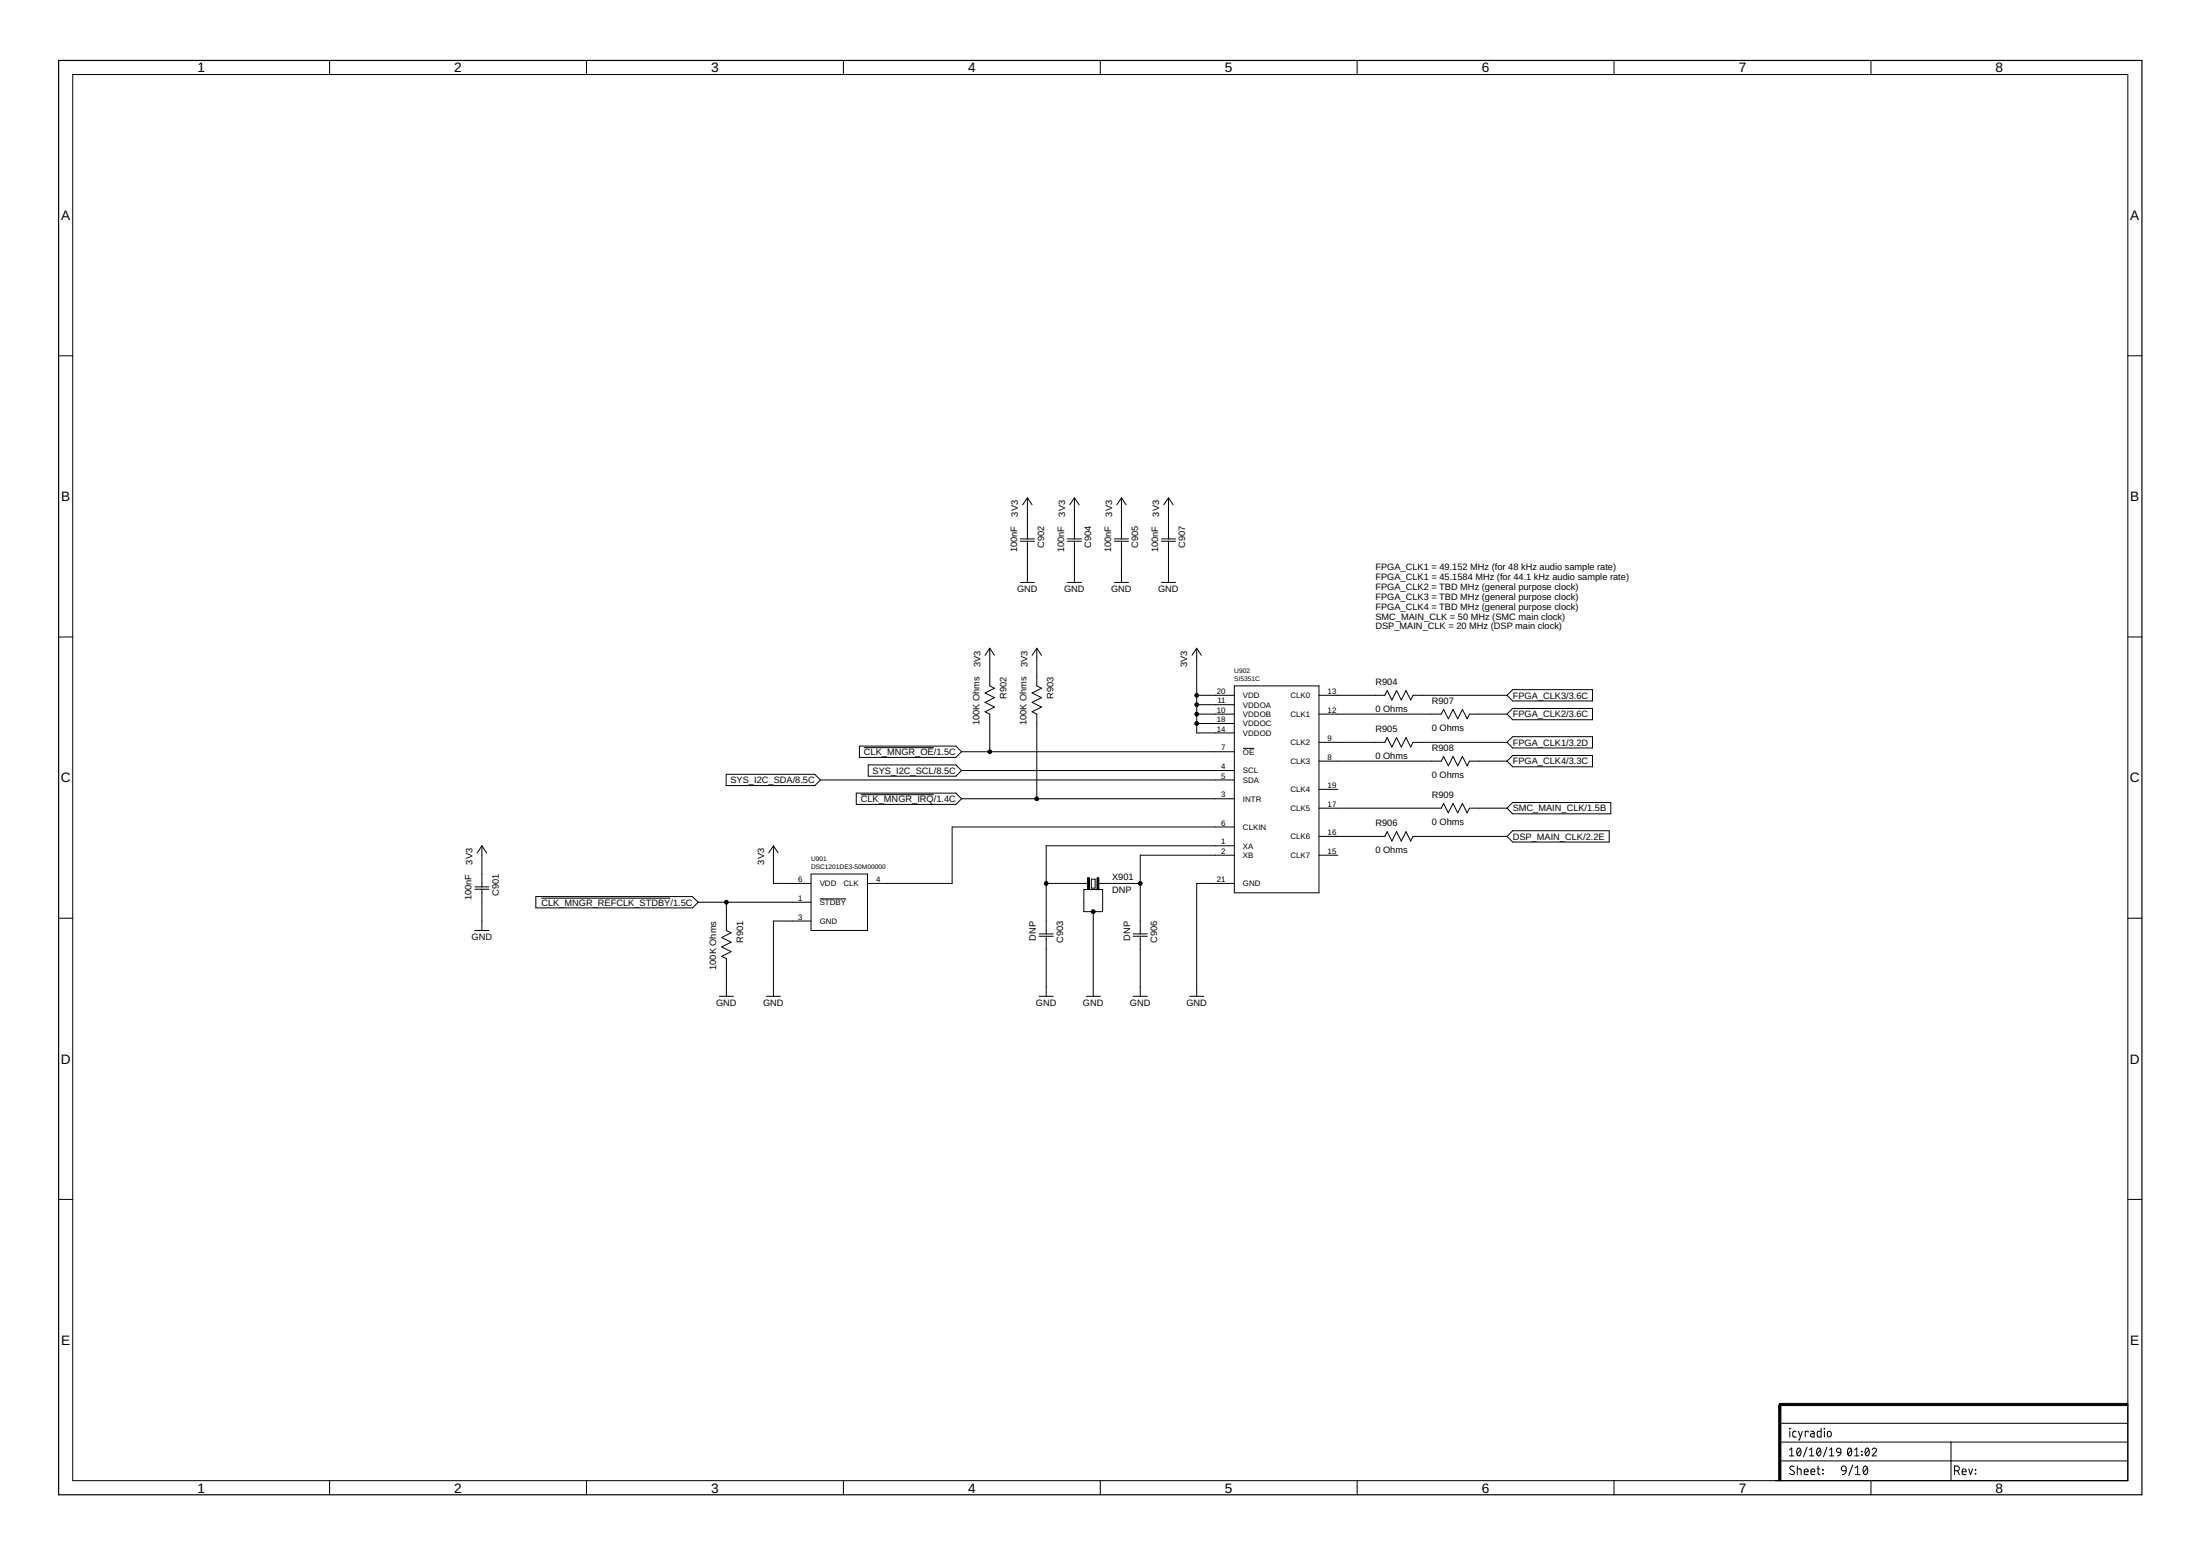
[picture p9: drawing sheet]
<svg xmlns="http://www.w3.org/2000/svg" width="594mm" height="420mm" viewBox="0 0 594 420" stroke-linecap="round" stroke-linejoin="round" font-family="sans-serif">
<g fill="none" stroke="#000" stroke-width=".27">
<path d="M89 16.3v3.8M158.4 16.3v3.8M227.8 16.3v3.8M297.1 16.3v3.8M366.5 16.3v3.8M435.8 16.3v3.8M505.2 16.3v3.8M19.6 20.1h555v379.7h-555zM15.8 96.1h3.8M574.6 96.1h3.8M277.4 134.4v11.1M277.4 134.4l1.3 1.9"/>
<path d="M277.4 134.4l-1.2 1.9M290.1 134.4v11.1M290.1 134.4l1.3 1.9M290.1 134.4l-1.2 1.9M302.8 134.4v11.1M302.8 134.4l1.3 1.9M302.8 134.4l-1.2 1.9M315.5 134.4v11.1M315.5 134.4l1.3 1.9M315.5 134.4l-1.2 1.9M275.5 145.5h3.8M275.5 146.2h3.8"/>
<path d="M275.5 157.3h3.8M277.4 146.2v11.1M288.2 145.5h3.8M288.2 146.2h3.8M288.2 157.3h3.8M290.1 146.2v11.1M300.9 145.5h3.8M300.9 146.2h3.8M300.9 157.3h3.8M302.8 146.2v11.1M313.6 145.5h3.8M313.6 146.2h3.8"/>
<path d="M313.6 157.3h3.8M315.5 146.2v11.1M15.8 172h3.8M267.3 175v10.2l1.2 .6-2.5 1.3 2.5 1.3-2.5 1.3 2.5 1.2-2.5 1.3 1.3 .6v10.2M267.3 175l1.2 2M267.3 175l-1.3 2M280 175v10.2l1.2 .6-2.5 1.3 2.5 1.3-2.5 1.3 2.5 1.2-2.5 1.3 1.3 .6v22.9M280 175l1.2 2M280 175l-1.3 2M323.2 175v22.9h10.1M323.2 175l1.2 2M323.2 175l-1.3 2"/>
<path d="M574.6 172h3.8M323.2 187.7h10.1M323.2 190.3h10.1M323.2 192.8h10.1M323.2 195.4h10.1M333.3 185.2h22.9v55.9h-22.9zM356.2 187.7h17.8l.6-1.2 1.3 2.5 1.2-2.5 1.3 2.5 1.3-2.5 1.2 2.5 .7-1.3h25.4M356.2 192.8h33l.6-1.2 1.3 2.5 1.3-2.5 1.2 2.5 1.3-2.5 1.3 2.5 .6-1.3h10.2M407 187.7l1.5-1.5h21.5v3.1h-21.5zM407 192.8l1.5-1.5h21.5v3.1h-21.5zM408.5 198.9h21.5v3.1h-21.5l-1.5-1.6zM196.1 209.1h23.9l1.6 1.5-1.6 1.5h-23.9z"/>
<path d="M221.6 210.6h111.7M231.2 214.2h26.9l1.6 1.5-1.6 1.5h-26.9zM232.1 201.5h26l1.6 1.5-1.6 1.5h-26zM232.5 214.6h19.7M233.3 201.9h18.9M234.5 206.5h23.6l1.6 1.6-1.6 1.5h-23.6zM259.7 215.7h73.6M259.7 208.1h73.6M259.7 203h73.6M335.6 202.1h3.1M356.2 200.4h17.8l.6-1.2 1.3 2.5 1.2-2.5 1.3 2.5 1.3-2.5 1.2 2.5 .7-1.3h25.4M356.2 205.5h33l.6-1.2 1.3 2.5 1.3-2.5 1.2 2.5 1.3-2.5 1.3 2.5 .6-1.3h10.2"/>
<path d="M356.2 213.1h5.1M356.2 218.2h33l.6-1.2 1.3 2.5 1.3-2.5 1.2 2.5 1.3-2.5 1.3 2.5 .6-1.3h10.2M407 205.5l1.5-1.5h21.5v3.1h-21.5zM408.5 216.7h26.5v3.1h-26.5l-1.5-1.6zM128.2 239.5h3.8M130.1 228.4v11.1M130.1 228.4l1.3 1.9M130.1 228.4l-1.2 1.9M208.9 228.4v10.1h10.1M208.9 228.4l1.2 1.9M208.9 228.4l-1.3 1.9M219 236h15.3v15.2h-15.3z"/>
<path d="M282.5 238.5h11.6M294.7 237.4h1v2.4h-1zM296.4 238.5h11.5M333.3 223.3h-76.2v15.2h-22.8M333.3 238.5h-10.1v30.5M333.3 228.4h-50.8v23.8M333.3 230.9h-25.4v21.3M356.2 230.9h5.1M356.2 225.8h17.8l.6-1.2 1.3 2.5 1.2-2.5 1.3 2.5 1.3-2.5 1.2 2.5 .7-1.3h25.4M408.5 224.3h26.1v3.1h-26.1l-1.5-1.6zM15.8 247.9h3.8M128.2 251.2h3.8"/>
<path d="M128.2 240.1h3.8M130.1 240.1v11.1M144.7 242.1h42.3l1.5 1.5-1.5 1.6h-42.3zM146.2 242.5h34.8M188.5 243.6h30.5M196.2 243.6v7.6l1.2 .7-2.5 1.3 2.5 1.2-2.5 1.3 2.5 1.3-2.5 1.2 1.3 .7v10.1M219 248.7h-10.1v20.3M221.4 242.7h7.1M280.6 252.2h3.8M280.6 252.8h3.8M282.5 252.8v16.2M292.7 240.2h5.1v6h-5.1z"/>
<path d="M295.2 246.2v22.8M306 252.2h3.8M306 252.8h3.8M307.9 252.8v16.2M574.6 247.9h3.8M194.2 269h3.9M206.9 269h3.9M280.6 269h3.8M293.3 269h3.8M306 269h3.8M321.2 269h3.9M15.8 323.9h3.8"/>
<path d="M574.6 323.9h3.8M89 399.8v3.8M158.4 399.8v3.8M227.8 399.8v3.8M297.1 399.8v3.8M366.5 399.8v3.8M435.8 399.8v3.8M480.6 394.5h94M480.6 389.4h94M480.6 384.3h94M483.2 391.5l.6-.5v2.1M483.2 393.1h1.2"/>
<path d="M483.3 385.7l.1 .1zM483.3 386.5v1.5M484.4 396a.58 .58 0 0 0-.9 0 .58 .58 0 0 0 .1 .8l.7 .4a.54 .54 0 0 1 .2 .7 .54 .54 0 0 1-.8 .2l-.4-.2M485 386.5h-.6l-.3 .4 .1 1 .8 .1M485.3 396.6l1 .1 .1 1.5M485.3 395.9v2.3M485.4 391.2a.67 .67 0 0 1 .8 .1 .67 .67 0 0 1 .1 .8 .67 .67 0 0 1-.1 .8 .67 .67 0 0 1-.8 .1 1.64 1.64 0 0 1 0-1.8zM485.6 386.5l.6 1.5M486.2 391.5l-.9 1.2M486.7 386.5l-.8 2.3h-.3M487.2 397.4h1.1a.54 .54 0 0 0-.4-.7 .54 .54 0 0 0-.7 .5l.1 .9 1 .1M488 390.8l-1 2.6"/>
<path d="M488.3 386.7v-.2h-.8v1.5M488.6 393.1h1.2M488.6 391.5l.6-.5v2.1M489 386.5h.6l.3 .2v1.3h-.6a.46 .46 0 0 1-.5-.4 .46 .46 0 0 1 .5-.5h.6M489 397.4h1.1a.54 .54 0 0 0-.4-.7 .54 .54 0 0 0-.7 .5l.1 .9 1 .1M490.7 396.6h.7M490.8 391.2a.67 .67 0 0 1 .8 .1 .67 .67 0 0 1 .1 .8 .67 .67 0 0 1-.1 .8 .67 .67 0 0 1-.8 .1 1.76 1.76 0 0 1 0-1.8zM490.9 395.9l.1 2.1 .4 .2M491.6 391.5l-.9 1.2M491.8 385.7v2.3h-.8l-.3-.2v-1.1l.3-.2h.8M492.2 396.8l.1 .2zM492.2 397.9l.1 .1z"/>
<path d="M492.6 385.7l.1 .1zM492.7 386.5v1.5M493.3 390.8l-.9 2.6M493.6 386.7l.3-.2 .5 .2 .1 .8a.52 .52 0 0 1-.5 .5 .52 .52 0 0 1-.5-.5zM494 393.1h1.2M494 391.5l.6-.5v2.1M496.1 391.2l.3-.2 .6 .2 .1 1-1-.2zM497.1 392.2l-.3 .7-.6 .2M497.4 396.1a.64 .64 0 0 1 .7-.2 .64 .64 0 0 1 .4 .6v.7h-.8a.62 .62 0 0 1-.3-1.1zM498.5 397.2l-.3 .7-.7 .3M499.2 391.2a.66 .66 0 0 1 .7 .1 .66 .66 0 0 1 .1 .8 .63 .63 0 0 1-.1 .8 .63 .63 0 0 1-.9-.1l-.1-.7zM499.9 391.5l-.9 1.2"/>
<path d="M500.3 395.6l-1.1 2.8M500.8 393.1h1.2M500.8 391.5l.6-.5v2.1M501 398.2h1.3M501 396.4l.6-.5v2.3M502.7 391.9l.2 .1zM502.7 392.8l.2 .2zM503.3 396a.61 .61 0 0 1 .8 0 .61 .61 0 0 1 .2 .7 .99 .99 0 0 1-.7 1.5 1.62 1.62 0 0 1-.3-2.2zM503.9 391.2a.66 .66 0 0 1 .8 .1 .66 .66 0 0 1 .1 .8 .63 .63 0 0 1-.2 .8 .63 .63 0 0 1-.8-.1l-.2-.7zM504.2 396.4l-1 1.3M504.7 391.5l-1 1.2M505.2 399.8v3.8"/>
<path d="M505.5 391.5a.58 .58 0 0 1 .9-.5 .58 .58 0 0 1 .1 1l-1 1.1h1.2M526.8 389.4v10.3M527.8 397.2h.6a.65 .65 0 0 0 .7-.7 .65 .65 0 0 0-.7-.6h-.6v2.3M528.6 397.2l.5 1M529.9 397.4h1a.54 .54 0 0 0-.4-.7 .54 .54 0 0 0-.6 .5l.1 .9 .9 .1M531.6 396.6l.5 1.6 .6-1.6M533.4 397.9l.1 .1zM533.4 396.8l.1 .2z"/>
</g>
<path d="M15.8 16.3h562.6v387.3h-562.6z" fill="none" stroke="#000" stroke-width=".32"/>
<path d="M293.7 237h.5v3.2h-.5zM296.2 237h.5v3.2h-.5zM480.3 379.5h.6v20.3h-.6zM480.6 378.9h94v.6h-94z" fill="#000" stroke="#000" stroke-width=".27"/>
<path d="M481.9 379.2h-1.3v1.3" fill="none" stroke="#000" stroke-width=".61"/>
<g fill="#000" stroke="#000" stroke-width=".27">
<circle cx="323.2" cy="190.3" r=".51"/>
<circle cx="323.2" cy="192.8" r=".51"/>
<circle cx="323.2" cy="195.4" r=".51"/>
<circle cx="323.2" cy="187.7" r=".51"/>
<circle cx="267.3" cy="203" r=".51"/>
<circle cx="280" cy="215.7" r=".51"/>
<circle cx="282.5" cy="238.5" r=".51"/>
<circle cx="307.9" cy="238.5" r=".51"/>
<circle cx="196.2" cy="243.6" r=".51"/>
<circle cx="295.2" cy="246.2" r=".51"/>
</g>
<g font-size="3.7">
<text x="53.3" y="19.5">1</text>
<text x="122.7" y="19.5">2</text>
<text x="192" y="19.5">3</text>
<text x="261.4" y="19.5">4</text>
<text x="330.8" y="19.5">5</text>
<text x="400.2" y="19.5">6</text>
<text x="469.5" y="19.5">7</text>
<text x="538.9" y="19.5">8</text>
<text x="16.5" y="59.4">A</text>
<text x="575.3" y="59.4">A</text>
<text x="16.5" y="135.3">B</text>
<text x="575.3" y="135.3">B</text>
<text x="16.4" y="211.3">C</text>
<text x="575.2" y="211.3">C</text>
<text x="16.4" y="287.2">D</text>
<text x="575.2" y="287.2">D</text>
<text x="16.5" y="363.1">E</text>
<text x="575.3" y="363.1">E</text>
<text x="53.3" y="403">1</text>
<text x="122.7" y="403">2</text>
<text x="192" y="403">3</text>
<text x="261.4" y="403">4</text>
<text x="330.8" y="403">5</text>
<text x="400.2" y="403">6</text>
<text x="469.5" y="403">7</text>
<text x="538.9" y="403">8</text>
</g>
<g font-size="2.5">
<text x="274.9" y="139.5" transform="rotate(-90 274.9 139.5)">3V3</text>
<text x="287.6" y="139.5" transform="rotate(-90 287.6 139.5)">3V3</text>
<text x="300.3" y="139.5" transform="rotate(-90 300.3 139.5)">3V3</text>
<text x="313" y="139.5" transform="rotate(-90 313 139.5)">3V3</text>
<text x="274.7" y="149.1" transform="rotate(-90 274.7 149.1)">100nF</text>
<text x="282" y="148" transform="rotate(-90 282 148)">C902</text>
<text x="287.4" y="149.1" transform="rotate(-90 287.4 149.1)">100nF</text>
<text x="294.7" y="148" transform="rotate(-90 294.7 148)">C904</text>
<text x="300.1" y="149.1" transform="rotate(-90 300.1 149.1)">100nF</text>
<text x="307.4" y="148" transform="rotate(-90 307.4 148)">C905</text>
<text x="312.8" y="149.1" transform="rotate(-90 312.8 149.1)">100nF</text>
<text x="320.1" y="148" transform="rotate(-90 320.1 148)">C907</text>
<text x="371.4" y="154">FPGA_CLK1 = 49.152 MHz (for 48 kHz audio sample rate)</text>
<text x="274.6" y="159.8">GND</text>
<text x="287.3" y="159.8">GND</text>
<text x="300" y="159.8">GND</text>
<text x="312.7" y="159.8">GND</text>
<text x="371.4" y="156.6">FPGA_CLK1 = 45.1584 MHz (for 44.1 kHz audio sample rate)</text>
<text x="371.4" y="159.3">FPGA_CLK2 = TBD MHz (general purpose clock)</text>
<text x="371.4" y="162">FPGA_CLK3 = TBD MHz (general purpose clock)</text>
<text x="371.4" y="164.6">FPGA_CLK4 = TBD MHz (general purpose clock)</text>
<text x="371.4" y="167.3">SMC_MAIN_CLK = 50 MHz (SMC main clock)</text>
<text x="371.4" y="170">DSP_MAIN_CLK = 20 MHz (DSP main clock)</text>
<text x="264.7" y="180.1" transform="rotate(-90 264.7 180.1)">3V3</text>
<text x="277.4" y="180.1" transform="rotate(-90 277.4 180.1)">3V3</text>
<text x="320.6" y="180.1" transform="rotate(-90 320.6 180.1)">3V3</text>
<text x="371.4" y="185">R904</text>
<text x="271.8" y="188.6" transform="rotate(-90 271.8 188.6)">R902</text>
<text x="284.5" y="188.6" transform="rotate(-90 284.5 188.6)">R903</text>
<text x="386.6" y="190.1">R907</text>
<text x="408.5" y="188.6">FPGA_CLK3/3.6C</text>
<text x="264.5" y="195.9" transform="rotate(-90 264.5 195.9)">100K Ohms</text>
<text x="277.2" y="195.9" transform="rotate(-90 277.2 195.9)">100K Ohms</text>
<text x="371.4" y="192.3">0 Ohms</text>
<text x="371.4" y="197.7">R905</text>
<text x="386.6" y="197.4">0 Ohms</text>
<text x="408.5" y="193.7">FPGA_CLK2/3.6C</text>
<text x="233.3" y="203.9">CLK_MNGR_OE/1.5C</text>
<text x="386.6" y="202.8">R908</text>
<text x="408.5" y="201.3">FPGA_CLK1/3.2D</text>
<text x="235.6" y="209">SYS_I2C_SCL/8.5C</text>
<text x="371.4" y="205">0 Ohms</text>
<text x="408.5" y="206.4">FPGA_CLK4/3.3C</text>
<text x="197.3" y="211.5">SYS_I2C_SDA/8.5C</text>
<text x="386.6" y="210.1">0 Ohms</text>
<text x="386.6" y="215.5">R909</text>
<text x="232.5" y="216.6">CLK_MNGR_IRQ/1.4C</text>
<text x="408.5" y="219.1">SMC_MAIN_CLK/1.5B</text>
<text x="371.4" y="223.1">R906</text>
<text x="386.6" y="222.8">0 Ohms</text>
<text x="408.5" y="226.7">DSP_MAIN_CLK/2.2E</text>
<text x="127.6" y="233.5" transform="rotate(-90 127.6 233.5)">3V3</text>
<text x="206.3" y="233.5" transform="rotate(-90 206.3 233.5)">3V3</text>
<text x="371.4" y="230.4">0 Ohms</text>
<text x="300.3" y="237.5">X901</text>
<text x="127.4" y="243.1" transform="rotate(-90 127.4 243.1)">100nF</text>
<text x="134.7" y="242" transform="rotate(-90 134.7 242)">C901</text>
<text x="146.2" y="244.5">CLK_MNGR_REFCLK_STDBY/1.5C</text>
<text x="300.3" y="241.1">DNP</text>
<text x="127.3" y="253.8">GND</text>
<text x="200.7" y="254.7" transform="rotate(-90 200.7 254.7)">R901</text>
<text x="279.7" y="254" transform="rotate(-90 279.7 254)">DNP</text>
<text x="287.1" y="254.7" transform="rotate(-90 287.1 254.7)">C903</text>
<text x="305.1" y="254" transform="rotate(-90 305.1 254)">DNP</text>
<text x="312.5" y="254.7" transform="rotate(-90 312.5 254.7)">C906</text>
<text x="193.4" y="261.9" transform="rotate(-90 193.4 261.9)">100K Ohms</text>
<text x="193.4" y="271.6">GND</text>
<text x="206.1" y="271.6">GND</text>
<text x="279.7" y="271.6">GND</text>
<text x="292.4" y="271.6">GND</text>
<text x="305.1" y="271.6">GND</text>
<text x="320.4" y="271.6">GND</text>
</g>
<g font-size="2.1">
<text x="328.6" y="187.4">20</text>
<text x="328.7" y="189.9">11</text>
<text x="335.6" y="188.5">VDD</text>
<text x="335.6" y="191.1">VDDOA</text>
<text x="348.5" y="188.5">CLK0</text>
<text x="358.5" y="187.4">13</text>
<text x="328.6" y="192.5">10</text>
<text x="328.6" y="195">18</text>
<text x="328.6" y="197.6">14</text>
<text x="335.6" y="193.6">VDDOB</text>
<text x="335.6" y="196.1">VDDOC</text>
<text x="348.5" y="193.6">CLK1</text>
<text x="358.5" y="192.5">12</text>
<text x="329.8" y="202.6">7</text>
<text x="335.6" y="198.7">VDDOD</text>
<text x="335.6" y="203.8">OE</text>
<text x="348.5" y="201.2">CLK2</text>
<text x="358.5" y="200.1">9</text>
<text x="329.8" y="207.7">4</text>
<text x="335.6" y="208.8">SCL</text>
<text x="348.5" y="206.3">CLK3</text>
<text x="358.5" y="205.2">8</text>
<text x="329.8" y="215.3">3</text>
<text x="329.8" y="210.3">5</text>
<text x="335.6" y="211.4">SDA</text>
<text x="348.5" y="213.9">CLK4</text>
<text x="358.5" y="212.8">19</text>
<text x="335.6" y="216.5">INTR</text>
<text x="348.5" y="219">CLK5</text>
<text x="358.5" y="217.9">17</text>
<text x="329.8" y="223">6</text>
<text x="335.6" y="224.1">CLKIN</text>
<text x="348.5" y="226.6">CLK6</text>
<text x="358.5" y="225.5">16</text>
<text x="329.8" y="228">1</text>
<text x="329.8" y="230.6">2</text>
<text x="335.6" y="229.1">XA</text>
<text x="335.6" y="231.7">XB</text>
<text x="348.5" y="231.7">CLK7</text>
<text x="358.5" y="230.6">15</text>
<text x="215.5" y="238.2">6</text>
<text x="221.4" y="239.3">VDD</text>
<text x="227.8" y="239.3">CLK</text>
<text x="236.6" y="238.2">4</text>
<text x="328.6" y="238.2">21</text>
<text x="335.6" y="239.3">GND</text>
<text x="215.5" y="243.3">1</text>
<text x="221.4" y="244.4">STDBY</text>
<text x="215.5" y="248.3">3</text>
<text x="221.4" y="249.5">GND</text>
</g>
<g font-size="1.8">
<text x="333.3" y="183.9">SI5351C</text>
<text x="333.3" y="181.7">U902</text>
<text x="219" y="232.5">U901</text>
<text x="219" y="234.7">DSC1201DE3-50M00000</text>
</g>
</svg>
